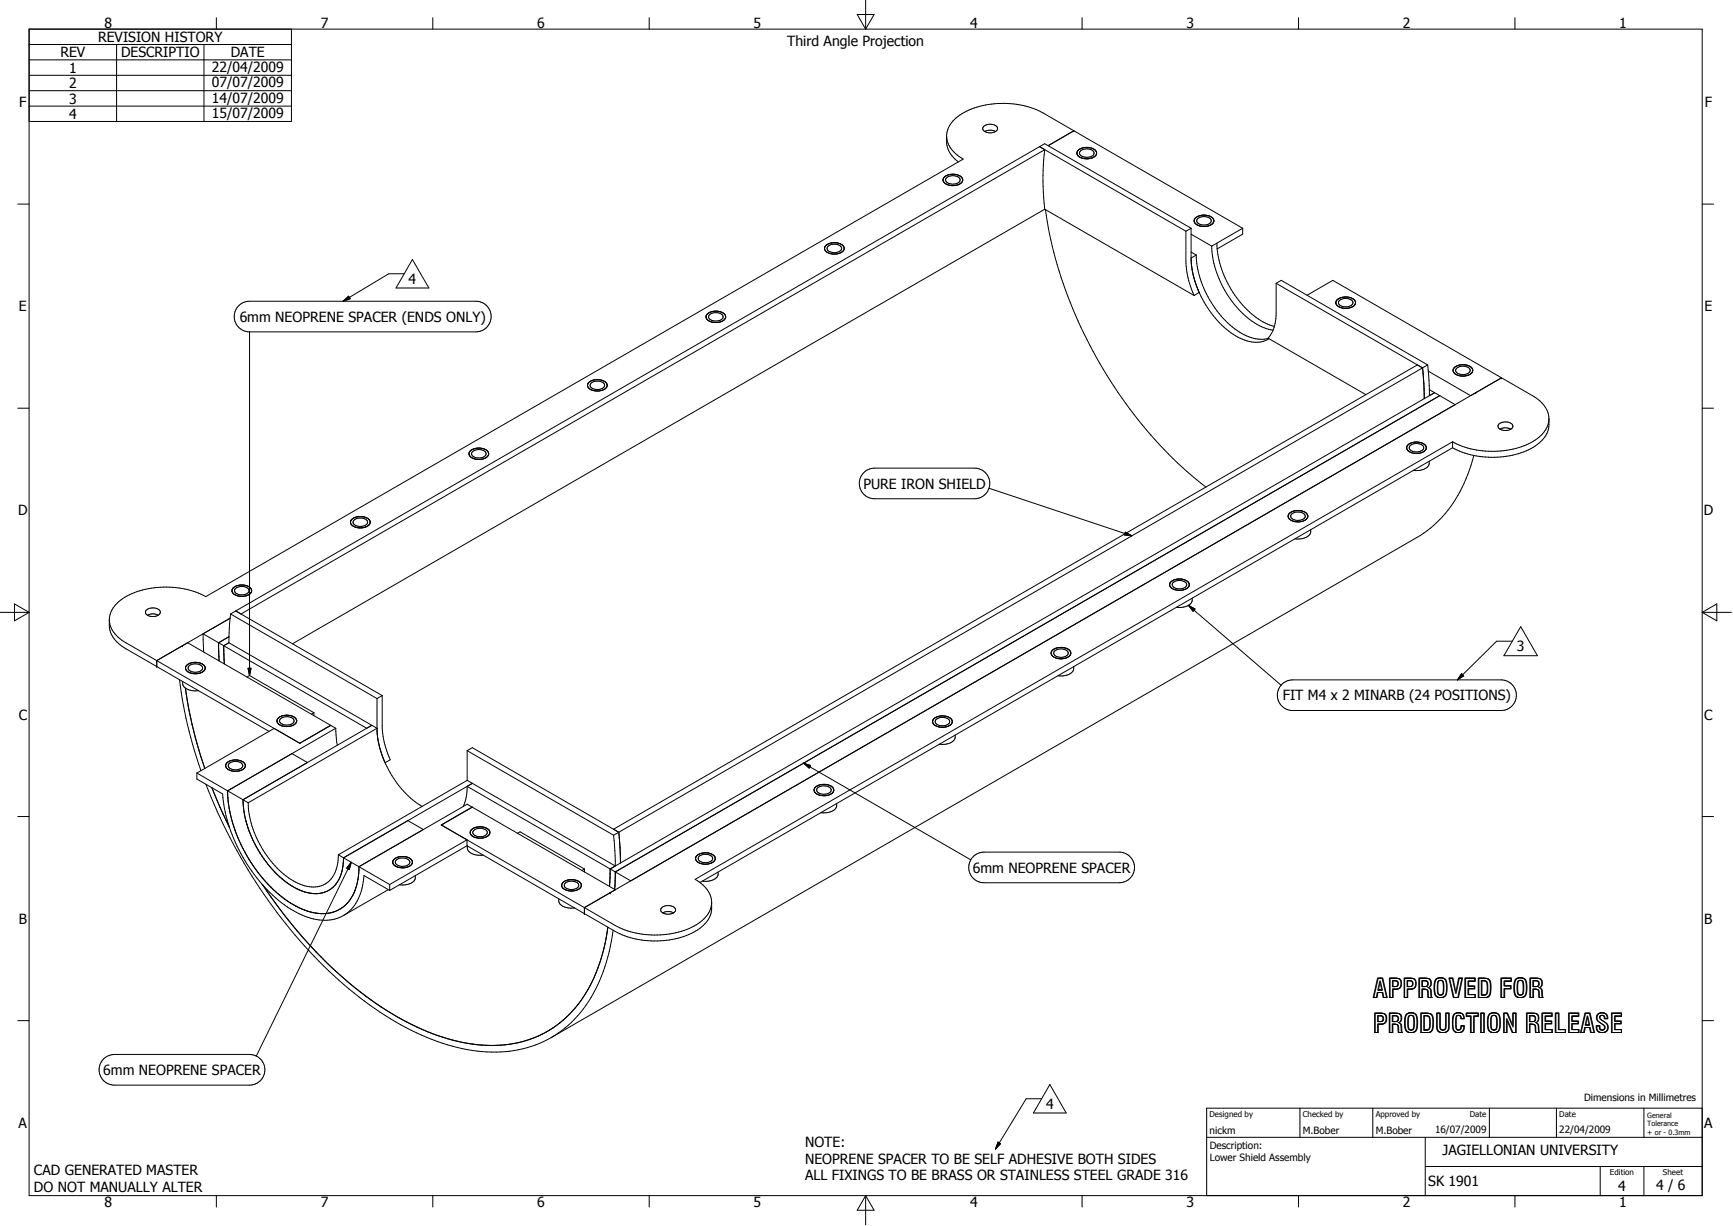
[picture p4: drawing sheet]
<svg xmlns="http://www.w3.org/2000/svg" width="594mm" height="420mm" viewBox="0 0 594 420" stroke-linecap="round" stroke-linejoin="round" font-family="sans-serif">
<g fill="none" stroke="#000" stroke-width=".34">
<path d="M296.7 0v10M10 10h573.4v399.6h-573.4zM10 15.3h89.9M40 15.3v26.3M69.9 15.3v26.3M74.2 6.1v3.9M99.9 10v31.6h-89.9M148.3 6.1v3.9M222.5 6.1v3.9M293.8 5h5.8l-2.9 5zM370.9 6.1v3.9M445.1 6.1v3.9"/>
<path d="M519.3 6.1v3.9M10 20.5h89.9M10 25.8h89.9M10 31.1h89.9M10 36.4h89.9M324.5 46.6v2a8.7 8.7 0 0 0 4 6.8M325.1 59.9a2.32 2.32 0 0 0-1.9 1.6M326.2 59.7l-.9 .1M326.4 59.7l2.3 .4M327.1 59.7a3 3 0 0 0-3.9 2.1l.6 1 1.4 .6M327.3 59.7a2.28 2.28 0 0 1 2.6 2.3M337.1 43.4a3.2 3.2 0 0 1 4.8 .5 2.85 2.85 0 0 1-4.1 1.3 1.12 1.12 0 0 1-.7-1.8z"/>
<path d="M337.5 45.1a4 4 0 0 1 3.7 0M356.3 50.2l1.8-1 50.2 29M356.3 50.2l50.2 29M356.3 50.2l1.8 1.1M356.3 50.2l-275.5 159.1M358.1 51.3a84.6 84.6 0 0 0 0 20.4M358.1 51.3l-275.5 159-1.8-1M368.1 44.8l-8.8 5.1M370.4 51.7a3.2 3.2 0 0 1 4.6 .5 2.47 2.47 0 0 1-3.6 1.5 1.24 1.24 0 0 1-1.2-.6 1.24 1.24 0 0 1 .2-1.4zM370.5 50.9a1.59 1.59 0 0 0-1.4 1.6 1.59 1.59 0 0 0 1.4 1.6l2.2 .3M371.3 54.3l.5 .1M372.1 50.5a2.36 2.36 0 0 0-2.9 2.4l.5 .7 1.4 .6"/>
<path d="M372.3 50.5a3.1 3.1 0 0 1 3.6 1.9M373 50.5l-2.4 .3M373.2 50.5l.5 .1M373.3 54.3l-.4 .1M373.8 54.3l-1.8 .1M373.9 50.7a1.8 1.8 0 0 1 1.6 2.6l-1.5 .9M375.8 52.9l-.6 .7-1.6 .7M375.9 52.6l-.1 .2M6.1 69.9h3.9M323.2 61.7l.3 .7 .8 .7M324.5 63.1l.3 .2M324.5 60.9a3.2 3.2 0 0 1 4.6 .5 2.46 2.46 0 0 1-3.6 1.5 1.26 1.26 0 0 1-1.2-.6 1.26 1.26 0 0 1 .2-1.4z"/>
<path d="M325 63.4l2 .2M328.9 60.2a1.41 1.41 0 0 1 1 1.1 1.41 1.41 0 0 1-.5 1.4M329.3 62.8a5 5 0 0 1-3.9 .7M329.9 62.1a3.1 3.1 0 0 1-2.7 1.4M358.1 71.7l51.2 29.5M358.1 71.7l-257.8 148.8M358.3 71.8a152.7 152.7 0 0 0 36.1 77.2 125.9 125.9 0 0 0 18.9 17.9M406.5 79.2v10.2a29.3 29.3 0 0 0 2.8 11.8M408.3 78.2v10.2M408.3 78.2l-1.8 1M409.5 75a1.79 1.79 0 0 0 1.8 2.4l.4 .1M409.9 76.8l.6 .4"/>
<path d="M410.5 74.9a3.2 3.2 0 0 1 4.6 .6 2.46 2.46 0 0 1-3.5 1.4 1.26 1.26 0 0 1-1.2-.6 1.26 1.26 0 0 1 .1-1.4zM410.6 74.1l-1 .8M411.2 73.9l-.4 .1M411.4 73.9a3.6 3.6 0 0 1 4.7 1.7 3.5 3.5 0 0 1-4.6 1.9l-.8-.3M412.5 73.7a2.65 2.65 0 0 0-3.2 2.2l.5 .8M412.7 73.7a2.66 2.66 0 0 1 3.3 2.3 3.8 3.8 0 0 1-4.1 1.6M425.9 78.2l-68.4-39.5a29.8 29.8 0 0 0-28.4 .7 8.1 8.1 0 0 0-4.1 9.8 11.7 11.7 0 0 0 5.1 5.3l-259.6 149.9a29.8 29.8 0 0 0-28.4 .7 8.1 8.1 0 0 0-4.1 9.8 11.4 11.4 0 0 0 5.2 5.3l59.6 34.4 10.6-6.1M425.9 78.2v2l-8.7 5.1M425.9 78.2l-8.8 5.1M583.4 69.9h3.9M138.6 93.8h-5.4l-15.6 9.4M141.4 88.9l5.6 9.8h-11.3z"/>
<path d="M282.7 84.7l-.1 .3M283.7 84.5a3.2 3.2 0 0 1 4.8 .4 2.26 2.26 0 0 1-3.2 1.6 1.46 1.46 0 0 1-1.6-2zM284.3 83.4l-1 .5-.6 .7M284.9 83.2l-.4 .2M285.2 83.2l2.4 .2M285.8 83.1a2.7 2.7 0 0 0-3.2 2.2 3.9 3.9 0 0 0 5 1.5M286 83.1a3.6 3.6 0 0 1 3.2 1.4M287.7 83.4a1.63 1.63 0 0 1 1.7 1.5 1.63 1.63 0 0 1-1.4 1.8 4.3 4.3 0 0 1-5.4-1.3v-.3M289.3 84.7a1.66 1.66 0 0 1-1.5 2M408.3 86.3l1.7 1.1M408.3 88.4v.9M408.3 80.2l7 4.1"/>
<path d="M408.3 89.3a28.8 28.8 0 0 0 2.7 10.9l-1.7 1M408.3 90.3l.9 4.9M409.3 95.3a33.5 33.5 0 0 0 15.8 20.6 10 10 0 0 0 9.9 .2M410 87.4l-1.7 1M410 87.4a33.8 33.8 0 0 0 16.5 27.3 11.5 11.5 0 0 0 8.3 1.2M415.3 84.3a33.9 33.9 0 0 0 16.3 27.3l2.4 1 2.4 .5M417.1 83.3l-1.8 1M417.1 83.3a33.7 33.7 0 0 0 16.6 27.4l3.1 1.1M437.4 97.1l1.8-1.1 50.1 29M437.4 97.1v10.2a12.5 12.5 0 0 1-2.8 8.5l33.6 19.4M437.4 97.1l50.2 28.9M81.6 104.9a5.1 5.1 0 0 1 3.9-1.7h77.6a5.2 5.2 0 0 1 5.2 5.2 5.2 5.2 0 0 1-5.2 5.3h-77.6a5.3 5.3 0 0 1-4.8-3.1 5.3 5.3 0 0 1 .9-5.7z"/>
<path d="M85.5 113.7v117.7M117.6 103.2l1.9-1.7 .5 .8zM242 108.6a2.88 2.88 0 0 0 3.3 1.9M242.6 107.5l-.6 1M243.2 107.8a3.3 3.3 0 0 1 4.6 .6 2.16 2.16 0 0 1-2.8 1.6 1.77 1.77 0 0 1-2.1-1.8zM243.7 106.9l-1 .5M245.2 106.6l-1.3 .2M245.6 106.6l1.5 .3M246.3 106.7a3.2 3.2 0 0 0-4.3 2l.6 1M246.5 106.7a2.07 2.07 0 0 1 2.2 2.2M247.3 107a1.61 1.61 0 0 1 1.4 1.6 1.61 1.61 0 0 1-1.5 1.6l-1.7 .3M248.6 109a4.5 4.5 0 0 1-5.8 .8"/>
<path d="M448 101.1l8.8-5.1 68.5 39.5a9.8 9.8 0 0 1 5.6 7.8v2.2a10.4 10.4 0 0 1-7 8.6 30.5 30.5 0 0 1-26-.7M458.7 102.4a1.52 1.52 0 0 0-.8 1.7 1.52 1.52 0 0 0 1.4 1.2l.4 .1M459.1 102.9a3.2 3.2 0 0 1 4.6 .6 2.12 2.12 0 0 1-2.8 1.6 1.74 1.74 0 0 1-2.1-1.8zM459.9 105.5h2.6M461.3 101.7l-2.4 .6M461.8 101.8a2.55 2.55 0 0 1 2.8 2.1l-.5 .9-1.4 .6M463.2 102.1a4.1 4.1 0 0 0-5.3 1.4v.5l.5 .7M463.4 102.2a1.55 1.55 0 0 1 1 2.1M464.4 104.4a4.7 4.7 0 0 1-5.9 .4M6.1 139.8h3.9M201.4 132a2.12 2.12 0 0 0 1.8 1.7M202.6 131.2a3.3 3.3 0 0 1 4.6 .6 2.5 2.5 0 0 1-3.5 1.5 1.27 1.27 0 0 1-1.2-.7 1.27 1.27 0 0 1 .1-1.4z"/>
<path d="M203.3 130.2a2.3 2.3 0 0 0-1.9 1.7M203.4 133.8l1.5 .1M203.9 130.1l-.4 .1M204.1 130.1a3.2 3.2 0 0 1 4 2l-.4 .9-.9 .5M205.8 133.8l-1.6 .1M206.5 130.3a4 4 0 0 0-5.1 1.5 2.38 2.38 0 0 0 2.6 2.1M206.6 133.6l-1.5 .3M206.7 130.4a1.78 1.78 0 0 1 1.4 1.8M208.1 132.3l-.8 1-1.3 .5M487.6 126l.6 10.6M487.6 126l-1.8-1-275.5 159.1 1.8 1M487.6 126l-275.5 159.1"/>
<path d="M489.3 125l.6 10.5 1.8-1M489.3 125l-1.7 1M489.6 127.2l14.5 8.3 1.7-1M489.9 133.5l1.8 1M491.7 134.5l1.8 1M491.7 134.5l-282.6 163.2M493.5 135.5l-282.6 163.2-.2 6M493.5 135.5l5.3 3.1M498.1 126.9a3.2 3.2 0 0 0 3.7 1.9M498.1 126.5v.3M499.3 126.1a3.2 3.2 0 0 1 4.6 .6 2.46 2.46 0 0 1-3.5 1.5 1.25 1.25 0 0 1-1.2-.7 1.25 1.25 0 0 1 .1-1.4zM500 125.1a1.66 1.66 0 0 0-1.8 1.2 1.66 1.66 0 0 0 .8 1.9l1.1 .5"/>
<path d="M500.2 125.1l1.7-.1 1.8 .5M500.8 125a3.2 3.2 0 0 0-2.6 1.4M501.3 124.9l1.3 .2M502.8 125.1a1.7 1.7 0 0 1 1.7 .9 1.7 1.7 0 0 1-.1 1.9 4.5 4.5 0 0 1-4.1 .8M503.9 125.5l.5 .5M504.5 126.1l.2 .2M504.7 126.5a2.28 2.28 0 0 1-2.7 2.3M505.8 134.5l-296.7 171.3M514.7 129.4l-8.9 5.1M583.4 139.8h3.9M161.7 154.1a1.57 1.57 0 0 0-.9 1.7 1.57 1.57 0 0 0 1.6 1.3l.4 .1M162 154.7a3.2 3.2 0 0 1 4.6 .6 2.46 2.46 0 0 1-3.5 1.4 1.26 1.26 0 0 1-1.3-.6 1.26 1.26 0 0 1 .2-1.4z"/>
<path d="M162.7 153.7l-.8 .3M162.9 153.7a3.6 3.6 0 0 1 4.6 1.7v.3M163 157.3l.8 .1M164.5 157.4h-.4M165.3 153.6a4.8 4.8 0 0 0-4 .8M165.5 153.7a1.69 1.69 0 0 1 1.8 1.1 1.69 1.69 0 0 1-.6 1.9 4.3 4.3 0 0 1-5.9-1l.4-1.2M166 157.1l-1.3 .3M167 156.4l-.8 .6M167.4 155.8l-.2 .5M483.4 152.6a3.2 3.2 0 0 1 4.6 .6 2.26 2.26 0 0 1-3.2 1.6 1.46 1.46 0 0 1-1.6-2zM484.5 151.5a1.92 1.92 0 0 0-2.2 2.6 4.5 4.5 0 0 0 5.2 .8M484.7 151.5a3.3 3.3 0 0 1 4.2 2 3 3 0 0 1-3.2 1.8"/>
<path d="M485.3 151.4a2.57 2.57 0 0 0-3.1 2.3 3.1 3.1 0 0 0 3 1.6M485.6 151.4l.9 .1M486.7 151.6a2.15 2.15 0 0 1 2.2 2M488.8 153.8l-1.1 1M489.9 158a2.93 2.93 0 0 1-3 3.1h-2.4M497.9 151.3v2.1M497.9 151.3l-259.6 149.9a9.5 9.5 0 0 1 5.6 8.4 10.3 10.3 0 0 1-6.8 8.1 30.4 30.4 0 0 1-26.2-.6l-59.7-34.5 10.6-6.1M497.9 153.4l-258 148.9M505.2 156a44.3 44.3 0 0 1-18.4 27.4l-297.9 172.1M513.7 145.3a3.4 3.4 0 0 1 4.8 .4 1.78 1.78 0 0 1-2.3 1.8 2.09 2.09 0 0 1-2.7-1.7zM514.1 147a4 4 0 0 1 3.7 0M530.9 143.9a11.2 11.2 0 0 1-7.7 8.5 30.6 30.6 0 0 1-25.3-1.1"/>
<path d="M121.2 178.3a3.2 3.2 0 0 1 4.8 .4 2.26 2.26 0 0 1-3.2 1.6 1.46 1.46 0 0 1-1.6-2zM122.4 177.1a1.92 1.92 0 0 0-2.1 2.5 3.8 3.8 0 0 0 2.9 1.2M122.7 177a3.7 3.7 0 0 1 4.1 1.6M123.3 177a2.57 2.57 0 0 0-3.1 2.2l.7 .9M123.6 177h.8M124.7 177.1l.4 .1M125.3 177.2a1.68 1.68 0 0 1 1.6 1.7 1.68 1.68 0 0 1-1.7 1.7 5.1 5.1 0 0 1-4.2-.4M126.9 178.7a2.7 2.7 0 0 1-3.2 2.1M295.9 162.1a5.3 5.3 0 0 1 3.9-1.7h34.2a5.2 5.2 0 0 1 5.3 5.2 5.2 5.2 0 0 1-5.3 5.3h-34.2a5.3 5.3 0 0 1-4.8-3.2 5.3 5.3 0 0 1 .9-5.6zM339 167.3l48.9 16.3M442.4 178.2l1.8 .5M442.8 176.1a3.2 3.2 0 0 1 4.6 .6 2.15 2.15 0 0 1-2.8 1.6 1.79 1.79 0 0 1-2.1-1.8z"/>
<path d="M443.2 175.2a1.6 1.6 0 0 0-1.5 1.1 1.6 1.6 0 0 0 .6 1.8M444.4 178.8h.4M444.7 174.9l-1.3 .2M445.2 174.9a2.72 2.72 0 0 1 3 2.2 3.9 3.9 0 0 1-4.7 1.5M446.7 178.5l-1.6 .3M447.9 175.9a4.4 4.4 0 0 0-6.3 .6 1.81 1.81 0 0 0 1.7 2.1M448 176l.2 .5M448.2 176.7l-.1 .7-1 .9M385.7 182.3l2.2 1.3-2.5-.3zM401.7 199a1.48 1.48 0 0 0-.8 1.6 1.48 1.48 0 0 0 1.2 1.2l1.7 .4 1.5-.1M402.1 199.5a3.2 3.2 0 0 1 4.6 .6 2.56 2.56 0 0 1-3.8 1.4 1.15 1.15 0 0 1-1-.8 1.15 1.15 0 0 1 .2-1.2zM402.8 198.5a1.73 1.73 0 0 0-1.6 2.6 4 4 0 0 0 3.2 1.1"/>
<path d="M403.4 198.4l-.4 .1M403.6 198.4a3 3 0 0 1 4 2.1 2.43 2.43 0 0 1-2.1 1.6M404.3 198.3l-2.4 .6M404.8 198.4a2.42 2.42 0 0 1 2.8 2.2 3 3 0 0 1-2.9 1.6M449.3 181.5a2.87 2.87 0 0 1-3 3l-2.5 .1M0 209.8h10M5 206.9l5 2.9-5 2.9zM37.5 212.3v2a9.6 9.6 0 0 0 5.7 7.9l10.5 6.1M50.1 209a3.4 3.4 0 0 1 4.8 .4 2.16 2.16 0 0 1-3 1.8 1.51 1.51 0 0 1-1.6-.5 1.51 1.51 0 0 1-.2-1.7zM50.5 210.8a3.9 3.9 0 0 1 3.7 0M78.5 218.1l-3.6 2.1 .2 6.2M78.9 211.8l-16.3 9.4"/>
<path d="M79 210.3l50.2 29M79 210.3l-.6 9.9M80.8 201.6a3.2 3.2 0 0 1 4.6 .6 2.15 2.15 0 0 1-2.8 1.6 1.79 1.79 0 0 1-2.1-1.8zM80.8 209.3l50.2 29M80.8 209.3l-1.8 1M80.9 203.9l1.3 .3M82 200.5a2.36 2.36 0 0 0-2.5 2.2 4.3 4.3 0 0 0 5.9 .9M82.4 204.3h.4M82.7 200.4h-.4M83.2 200.4a2.68 2.68 0 0 1 3 2.2l-.6 .9M83.8 200.5a3.4 3.4 0 0 0-4.3 1.8l.2 .7 1.1 .9M84 200.5a2.65 2.65 0 0 1 2.2 1.6"/>
<path d="M84.7 204l-1.7 .3M86.2 202.2l-.3 1-1 .7M407.3 207.4l2.3 1.2-.7 .8zM407.3 207.4l31.8 27.3M408.6 204.9a3.1 3.1 0 0 1-3.4 3.2l-2-.1M518.4 219.7h-5.4l-13.4 13.2M521.2 214.7l5.8 9.9h-11.5zM583.4 209.8h10M583.4 209.8l5-2.9v5.8zM53.7 228.3v-2l10.6-6.1 49 28.3M53.7 228.3l38.5 22.3M61.5 232.9a145.8 145.8 0 0 0 7.4 31.1"/>
<path d="M62.6 233.5l.1 1.2 .9 1.1M63.5 235.7a142.5 142.5 0 0 0 6.7 27.6M63.6 235.8a6.4 6.4 0 0 0 4.4 .8M64.2 227.8a4.4 4.4 0 0 1 6.1 .8 2.44 2.44 0 0 1-2.9 2.2 3.1 3.1 0 0 1-3.8-2zM64.8 228.1a3.2 3.2 0 0 1 4.6 .6 2.49 2.49 0 0 1-3.5 1.5 1.28 1.28 0 0 1-1.2-.7 1.28 1.28 0 0 1 .1-1.4zM69.8 223.4l-.2-6.3 56.1 32.4 1.7-1M78.4 220.2l49 28.3M78.4 220.2l-1.7 1 .2 6.3M85 228.9h1l-.5 2.5zM85.5 231.4l-.9 .5M85.5 231.4l22.1 12.8M129.2 239.3v10.2"/>
<path d="M131 238.3v11.1a29.6 29.6 0 0 0 2.8 10.9l-1.8 1a31.1 31.1 0 0 1-2.7-10M131 238.3l-1.8 1M361.5 223a3.3 3.3 0 0 1 4.6 .5 2.46 2.46 0 0 1-3.5 1.5 1.26 1.26 0 0 1-1.2-.6 1.26 1.26 0 0 1 .1-1.4zM361.7 225.3l2.3 .4M362.2 222a1.66 1.66 0 0 0-1.7 1 1.66 1.66 0 0 0 .4 1.9l.6 .3M363 221.8a2.43 2.43 0 0 0-2.7 2.2 2.89 2.89 0 0 0 2.8 1.7M363.5 221.8a3.1 3.1 0 0 1 3.5 1.9 2.69 2.69 0 0 1-2.7 2M364.2 221.8l-1.8 .1M364.4 221.8l.4 .1M365 222a1.71 1.71 0 0 1 1.7 .8 1.71 1.71 0 0 1 0 1.8M366.6 224.7a4.1 4.1 0 0 1-3.2 1M368 228.4a3.1 3.1 0 0 1-3.5 3.1h-1.9"/>
<path d="M439.2 234.7a5.3 5.3 0 0 1 3.9-1.8h71.4a5.2 5.2 0 0 1 5.2 5.3 5.2 5.2 0 0 1-5.2 5.2h-71.4a5.2 5.2 0 0 1-4.8-3.1 5.2 5.2 0 0 1 .9-5.6zM501 230.8l.7 .7-2.1 1.4zM94 249.5l-26.5 15.3M95.3 246.1a4.6 4.6 0 0 1 6.2 .3 2.07 2.07 0 0 1-2.3 2.4 3.2 3.2 0 0 1-4.3-2zM96.2 246.2a3.3 3.3 0 0 1 4.6 .5 2.46 2.46 0 0 1-3.5 1.5 1.25 1.25 0 0 1-1.3-.6 1.25 1.25 0 0 1 .2-1.4zM100.1 258.2l5.3 3-22.1 12.8M107.6 244.2v1M107.6 244.2l-.9 .5M111.6 249.5v.1M111.6 249.5l-8.9 5.1M113.3 248.5l-1.7 1M113.3 248.5v.1"/>
<path d="M113.4 248.5l1.7 1M115.1 249.5l-37.1 21.4a49.6 49.6 0 0 0 22.5 39 16.7 16.7 0 0 0 15.2 2 14.1 14.1 0 0 0 7.1-11.7l.2-3.3 37.1-21.4 1.7 1M115.1 249.5l.5 5.8M127.4 248.5l1.8 1M127.4 248.5l-44.1 25.5M129.2 249.5l-44.1 25.5M129.2 249.5a34.1 34.1 0 0 0 15.5 26.8M160.1 257.2l1.8-1.1 50.2 29M160.1 257.2v10.1M160.1 257.2l50.2 28.9M320.9 246.4a3.2 3.2 0 0 1 4.6 .6 2.04 2.04 0 0 1-2.8 1.6 1.78 1.78 0 0 1-2.1-1.8zM321.4 245.5a1.64 1.64 0 0 0-1.7 1.5 1.64 1.64 0 0 0 1.4 1.8l1.7 .3"/>
<path d="M322.9 245.3l-1.3 .2M323.1 245.3a2.74 2.74 0 0 1 3.3 2.1 3.1 3.1 0 0 1-3.2 1.7M326.4 246.9a4.2 4.2 0 0 0-6.7-.1 2.39 2.39 0 0 0 2.8 2.3l2.6-.3M326.4 247l-.3 1-.9 .7M327.4 251.8a2.87 2.87 0 0 1-3 3.1l-2.4 .1M6.1 279.7h3.9M67.5 264.8l15.8 9.2M67.5 264.8v2.1l8.8 5.1a54.3 54.3 0 0 0 23.2 39.4 18.8 18.8 0 0 0 16.8 2.9l1.5-.7M70.6 268.7a175.3 175.3 0 0 0 49 70.1 93.1 93.1 0 0 0 38.9 20.5 41.1 41.1 0 0 0 34-6.2 46.2 46.2 0 0 0 16.3-27.1l1.4-7.3M72.6 269.9l6 13.4M77.4 261.9a2.12 2.12 0 0 0 2.4 2.3l2.2-.1M77.5 261.8a4.3 4.3 0 0 1 6.6 .2 1.97 1.97 0 0 1-1.9 2"/>
<path d="M77.9 261.2a1.41 1.41 0 0 0-.5 1.4 1.41 1.41 0 0 0 1 1.1M78.6 263.8l.4 .1M78.6 261.5a3.2 3.2 0 0 1 4.6 .6 2.45 2.45 0 0 1-3.5 1.5 1.26 1.26 0 0 1-1.3-.7 1.26 1.26 0 0 1 .2-1.4zM80.3 260.4l-2.3 .7M80.6 260.3l1.3 .2M82.1 260.5a1.96 1.96 0 0 1 1.9 2.1M83.3 274l1.8 1M83.3 274a37.7 37.7 0 0 0 18.5 30.5 10.7 10.7 0 0 0 12.4-.6 13.3 13.3 0 0 0 3.5-10M84 262.8a4.2 4.2 0 0 1-4.9 1.2M85.1 275a33.6 33.6 0 0 0 17 27.6 9.1 9.1 0 0 0 11.4-1.5 12.8 12.8 0 0 0 2.5-8.3M160.1 267.3l1.8 1.1M160.1 267.3l-44.1 25.5"/>
<path d="M160.1 269.4l56.1 32.4M160.1 269.4a16.5 16.5 0 0 1-1.3 6.9M161.8 276.5v.1M161.9 268.4l-44.2 25.5M161.9 268.4l49 28.3M161.9 268.4l-1.8 1M275.4 261.4l2.4 .9-.5 .8zM275.4 261.4l57.3 33.2M280.3 269.9a3.2 3.2 0 0 1 4.6 .6 2.15 2.15 0 0 1-2.8 1.6 1.79 1.79 0 0 1-2.1-1.8zM280.7 269a1.7 1.7 0 0 0-1.7 1.7 1.7 1.7 0 0 0 1.8 1.7M280.9 268.9a3.7 3.7 0 0 1 4.9 1.7 2.88 2.88 0 0 1-3.2 2M281 272.4l.5 .1"/>
<path d="M281.6 268.8a2.21 2.21 0 0 0-2.5 2.3 3.3 3.3 0 0 0 3.3 1.5M282.2 268.7h-.4M282.7 268.7a3.1 3.1 0 0 1 3 1.7M284.1 272.3l-2.4 .2M285.2 271.7l-.9 .6M285.5 271.4l-.2 .2M285.8 270.5l-.2 .8M286.8 275.3a2.82 2.82 0 0 1-3 3.1h-2.5M583.4 279.7h3.9M116 292.8l1.7 1.1M117.7 293.9l15.9 9.1M120.4 295.4l-.7 2.5-.9-.5z"/>
<path d="M120.4 295.4l-32.6 66.4M134.7 295.6a2.74 2.74 0 0 0 2.6 1.6M135.8 293.9l-.9 .6-.3 1M135.9 294.6a3.3 3.3 0 0 1 4.6 .6 2.16 2.16 0 0 1-2.9 1.6 1.75 1.75 0 0 1-2-1.8zM135.9 293.8a4.2 4.2 0 0 1 5.4 1.3 1.82 1.82 0 0 1-1.6 1.9M137.5 297.3h.4M137.8 293.4a2.86 2.86 0 0 0-3.2 2 3.4 3.4 0 0 0 4.2 1.8 2.21 2.21 0 0 0 2.5-2.3l-1.2-1.1M138.3 293.4l1.6 .4M139.5 297.1l-1.3 .2M142.3 300a3.1 3.1 0 0 1-3.4 3.1h-2M145.1 284.2l-5.3-3.1-22.1 12.8M151.3 282.7l10.6-6.2 49 28.3-10.6 6.1v2.1"/>
<path d="M160.1 289.7l50.8 29.4a29.6 29.6 0 0 0 29-1.1 8.8 8.8 0 0 0 4-6.8v-2M160.1 289.7v-2l-26.5 15.3M160.1 289.7l-26.5 15.3M160.2 289.8a3.1 3.1 0 0 0 3.4 3.2l2-.1M161.5 284.4a4.6 4.6 0 0 1 6.3 .3 2.11 2.11 0 0 1-2.4 2.4 3.3 3.3 0 0 1-4.2-2zM162.4 284.4a3.3 3.3 0 0 1 4.6 .6 2.6 2.6 0 0 1-3.9 1.4 1.14 1.14 0 0 1-1-.8 1.14 1.14 0 0 1 .3-1.2zM177.4 285.5l.8-.5 22.1 12.7M200.3 297.7v1M200.3 297.7l-.9 .5M209.1 297.7l-.2 6M210.3 286.1l.6 10.6M210.9 296.7l-1.8 1"/>
<path d="M212.1 285.1l-1.8 1M212.1 285.1l.6 10.5M239.3 292.8a1.48 1.48 0 0 0-.9 1.6 1.48 1.48 0 0 0 1.3 1.2l1.8 .5 1.3-.1M239.7 293.3a3.2 3.2 0 0 1 4.6 .6 2.47 2.47 0 0 1-3.6 1.5 1.26 1.26 0 0 1-1.2-.7 1.26 1.26 0 0 1 .2-1.4zM240.3 292.3a1.73 1.73 0 0 0-1.6 2.6l1.5 .9M240.5 292.3a3.9 3.9 0 0 1 4.6 1.5M241.2 292.2l-1.8 .5M241.8 292.1l-.4 .1M242.3 292.2l1.3 .2 .9 .6M244 295.6a5.5 5.5 0 0 1-3.6 .3M244.7 293.1l.2 .2M245 293.4a1.42 1.42 0 0 1-.8 2.1"/>
<path d="M245.1 293.9a2 2 0 0 1-2 2M246.2 298.7a3.1 3.1 0 0 1-3.5 3.2l-2-.1M333.8 293.3l1.3-.9 2.2-.5h46.3a5.2 5.2 0 0 1 5.3 5.3 5.2 5.2 0 0 1-5.3 5.2h-46.3a5.2 5.2 0 0 1-4.9-3.4 5.2 5.2 0 0 1 1.4-5.7zM90.1 303.2a142.4 142.4 0 0 0 45.8 45 64.9 64.9 0 0 0 35.6 9.9 36.9 36.9 0 0 0 32.2-23.5 63.3 63.3 0 0 0 4.7-17M133.1 304.8l-15.4 8.9M133.6 305l-8.8-5.1a16.5 16.5 0 0 1-7 13.7M133.6 303v2M191.5 307.9a3.1 3.1 0 0 0 3.5 3.2l2-.1M192.8 302.5a4.4 4.4 0 0 1 6.4 .5 2.48 2.48 0 0 1-2.9 2.2 3.1 3.1 0 0 1-3.8-2zM193.8 302.5a3.3 3.3 0 0 1 4.6 .6 2.11 2.11 0 0 1-2.8 1.6 1.74 1.74 0 0 1-2.1-1.8zM226.7 311a3.2 3.2 0 0 1 4.9 .6 2.82 2.82 0 0 1-4.2 1.3 1.14 1.14 0 0 1-.7-1.9zM227.1 312.7l1.7-.4 2 .4"/>
<path d="M6.1 349.6h3.9M583.4 349.6h3.9M35.3 363a5.3 5.3 0 0 1 3.9-1.8h46.3a5.3 5.3 0 0 1 5.3 5.3 5.3 5.3 0 0 1-5.3 5.2h-46.3a5.3 5.3 0 0 1-4.8-3.1 5.3 5.3 0 0 1 .9-5.6zM357 376.4h-5.3l-10.5 17.3M359.8 371.5l5.7 9.8h-11.3zM445.6 379.6v10M470.5 379.6v10M510.5 379.6v10M533.5 379.6v10M563.5 379.6v10M583.4 379.6h-169.8v30M342.1 391.3l.8 .5-1.7 1.9z"/>
<path d="M413.6 389.6h169.8M488.5 399.6h94.9M488.5 389.6v20M548.5 399.6v10M563.5 399.6v10M74.2 409.6v3.9M148.3 409.6v3.9M222.5 409.6v3.9M296.7 409.6v10M296.7 409.6l2.9 5h-5.8zM370.9 409.6v3.9M445.1 409.6v3.9"/>
<path d="M519.3 409.6v3.9"/>
</g>
<g fill="#000">
<circle cx="368.1" cy="44.8" r=".15"/>
<circle cx="505.8" cy="134.5" r=".15"/>
<circle cx="514.7" cy="129.4" r=".15"/>
<circle cx="53.7" cy="228.3" r=".15"/>
<circle cx="62.6" cy="221.2" r=".15"/>
<circle cx="200.3" cy="313" r=".15"/>
<circle cx="209.1" cy="305.8" r=".15"/>
</g>
<path d="M117.6 103.2l1.9-1.7 .5 .8zM385.7 182.3l2.2 1.3-2.5-.3zM407.3 207.4l2.3 1.2-.7 .8zM85 228.9h1l-.5 2.5zM501 230.8l.7 .7-2.1 1.4zM275.4 261.4l2.4 .9-.5 .8zM120.4 295.4l-.7 2.5-.9-.5zM342.1 391.3l.8 .5-1.7 1.9z" fill="#000"/>
<g font-size="9.2">
<text x="470.6" y="341.9">APPROVED FOR</text>
<text x="470.6" y="354">PRODUCTION RELEASE</text>
</g>
<g font-size="4.8">
<text x="35.8" y="9.6">8</text>
<text x="110" y="9.6">7</text>
<text x="184.1" y="9.6">6</text>
<text x="258.3" y="9.6">5</text>
<text x="332.5" y="9.6">4</text>
<text x="406.7" y="9.6">3</text>
<text x="480.8" y="9.6">2</text>
<text x="555" y="9.6">1</text>
<text x="33.6" y="14.4">REVISION HISTORY</text>
<text x="269.8" y="15.6">Third Angle Projection</text>
<text x="20.7" y="19.7">REV</text>
<text x="41.5" y="19.7">DESCRIPTIO</text>
<text x="79.1" y="19.7">DATE</text>
<text x="23.7" y="24.9">1</text>
<text x="72.6" y="24.6">22/04/2009</text>
<text x="72.6" y="29.9">07/07/2009</text>
<text x="23.7" y="30.2">2</text>
<text x="23.7" y="35.5">3</text>
<text x="72.6" y="35.2">14/07/2009</text>
<text x="6.6" y="36.7">F</text>
<text x="23.7" y="40.7">4</text>
<text x="72.6" y="40.4">15/07/2009</text>
<text x="584.3" y="36.7">F</text>
<text x="140.1" y="97.2">4</text>
<text x="6.5" y="106.6">E</text>
<text x="584.2" y="106.6">E</text>
<text x="82.2" y="110.3">6mm NEOPRENE SPACER (ENDS ONLY)</text>
<text x="295.9" y="167.4">PURE IRON SHIELD</text>
<text x="6.2" y="176.6">D</text>
<text x="584" y="176.6">D</text>
<text x="519.9" y="223.1">3</text>
<text x="439.7" y="240">FIT M4 x 2 MINARB (24 POSITIONS)</text>
<text x="6.4" y="246.5">C</text>
<text x="584.1" y="246.5">C</text>
<text x="333.4" y="299">6mm NEOPRENE SPACER</text>
<text x="6.4" y="316.4">B</text>
<text x="584.2" y="316.4">B</text>
<text x="35.4" y="368.3">6mm NEOPRENE SPACER</text>
<text x="358.5" y="379.8">4</text>
<text x="6.4" y="386.4">A</text>
<text x="584.1" y="386.4">A</text>
<text x="275.9" y="392.9">NOTE:</text>
<text x="494.5" y="395.7">JAGIELLONIAN UNIVERSITY</text>
<text x="275.9" y="398.6">NEOPRENE SPACER TO BE SELF ADHESIVE BOTH SIDES</text>
<text x="11.7" y="402.5">CAD GENERATED MASTER</text>
<text x="275.9" y="404.4">ALL FIXINGS TO BE BRASS OR STAINLESS STEEL GRADE 316</text>
<text x="489.5" y="406.4">SK 1901</text>
<text x="554.6" y="407.8">4</text>
<text x="567.7" y="407.5">4 / 6</text>
<text x="11.7" y="408.3">DO NOT MANUALLY ALTER</text>
<text x="35.8" y="413.5">8</text>
<text x="110" y="413.5">7</text>
<text x="184.1" y="413.5">6</text>
<text x="258.3" y="413.5">5</text>
<text x="332.5" y="413.5">4</text>
<text x="406.7" y="413.5">3</text>
<text x="480.8" y="413.5">2</text>
<text x="555" y="413.5">1</text>
</g>
<g font-size="3.4">
<text x="542.9" y="377.3">Dimensions in Millimetres</text>
<text x="414.6" y="388.6">nickm</text>
<text x="446.5" y="388.5">M.Bober</text>
<text x="471.5" y="388.5">M.Bober</text>
<text x="491.9" y="388.1">16/07/2009</text>
<text x="534.5" y="388.1">22/04/2009</text>
<text x="414.6" y="393.5">Description:</text>
<text x="414.6" y="397.6">Lower Shield Assembly</text>
</g>
<g font-size="2.7">
<text x="414.6" y="382.7">Designed by</text>
<text x="446.6" y="382.7">Checked by</text>
<text x="471.5" y="382.7">Approved by</text>
<text x="503.8" y="382.6">Date</text>
<text x="534.5" y="382.6">Date</text>
<text x="551.8" y="402.7">Edition</text>
<text x="570" y="402.7">Sheet</text>
</g>
<g font-size="2.5">
<text x="564.6" y="382.9">General</text>
<text x="564.6" y="385.9">Tolerance</text>
<text x="564.6" y="388.8">+ or - 0.3mm</text>
</g>
</svg>
